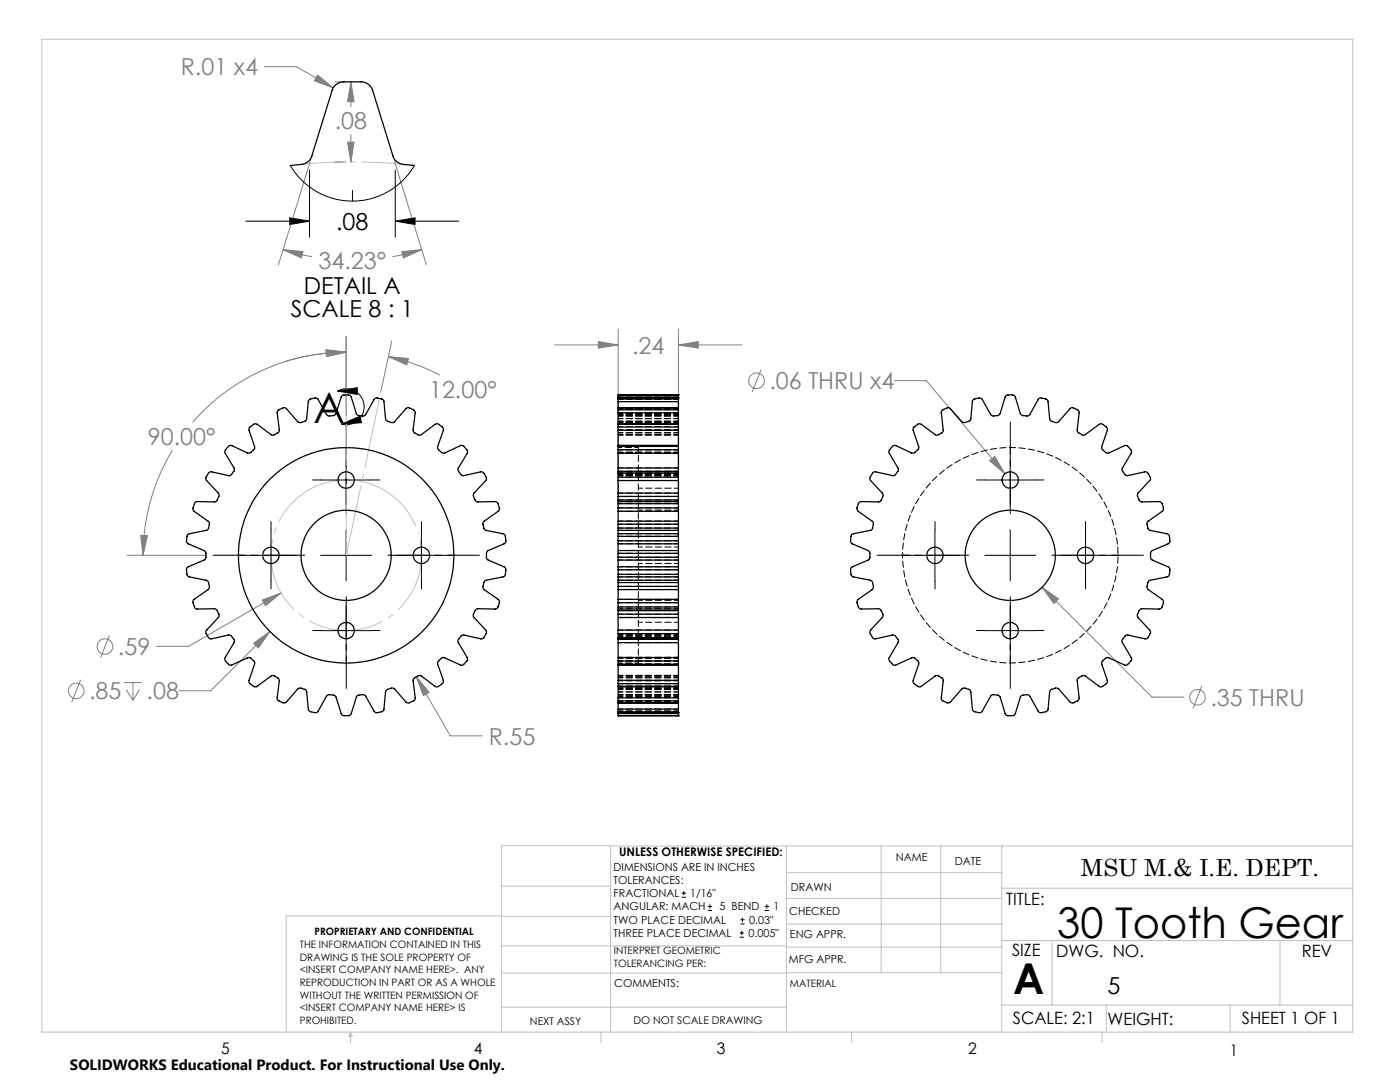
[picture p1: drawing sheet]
<svg xmlns="http://www.w3.org/2000/svg" width="279mm" height="216mm" viewBox="0 0 279 216" stroke-linecap="round" stroke-linejoin="round" font-family="sans-serif">
<g fill="none" stroke="#808080" stroke-width=".2">
<path d="M52.8 13.3h6.3l7.4 4.2M63.4 15l3.1 2.5-3.8-1.4zM66.9 16.3h2.1M70 16.3v5M70 16.3l.7 4h-1.3zM61.9 32.3l-6.3 20.5M66.9 32.3h2.1M69.4 28.4h1.3l-.7 3.9zM70 26.8v5.5M78.8 32.3l6.3 20.5M56.5 49.8l4 .4-.4 1.3zM56.5 49.8l2.8 .8 3 .6"/>
<path d="M80.2 50.2l4-.4-3.7 1.7zM84.2 49.8l-2.2 .6-3.6 .8M65.1 69.8l4 .5-3.9 .8zM69.1 70.3a40.5 40.5 0 0 0-30.6 14M69.1 67.1v15.9M69.1 70.3a42.1 42.1 0 0 0-12.3 1.9M77.5 71.2l4 .3-.3 1.3zM77.5 71.2a41.9 41.9 0 0 1 10.3 3.7M78.2 68.1l-2.2 10.2M110.7 68.8h12.7M119.4 68.2l4 .6-4 .7zM123.4 65.7v35.1"/>
<path d="M135.4 68.8l3.9-.6v1.3zM135.4 65.7v35.1M135.4 68.8h12.7M151.9 73.8l-1.8 4.4M178.5 76h6.4l15.7 18.5M34.4 89.8a41.2 41.2 0 0 0-5.9 21M197.5 91.9l1-.8 2.1 3.4zM25.4 110.8h15.8M28.1 106.8l1.3 .1-.9 3.9zM52.3 119.7l3.8-1.4-3.1 2.6zM56.1 118.3l-18.5 10.7h-6.3M208 117.2l3.2 2.3-.9 .9z"/>
<path d="M208 117.2l21.9 21.9h6.4M16.1 135.6l-1.8 4.5M21.8 126.8l-1.7 4.4M24.7 136.2h3.6M25.2 137.6l1.3 2.1M26.5 136.2v3.5M27.8 137.6l-1.3 2.1M50.6 128.3l3.3-2.3-2.4 3.3zM53.9 126l-11.8 11.8h-6.4M83.1 135l2.6 3.1-1.2 .7zM83.1 135l6.8 11.8h6.3M239.9 136.9l-1.8 4.5"/>
<circle cx="151" cy="76" r="1.55"/>
<circle cx="15.2" cy="137.9" r="1.55"/>
<circle cx="21" cy="129" r="1.55"/>
<circle cx="239" cy="139.2" r="1.56"/>
</g>
<g fill="none" stroke="#000" stroke-width=".2">
<path d="M61.8 33.9v13.4M78.9 33.9v13.4M49.1 44.1h12.7M57.8 43.5l4 .6-4 .7zM78.9 44.1l3.9-.6v1.3zM78.9 44.1h12.7M67.3 78a3.6 3.6 0 0 1 5.3 2.8 3.6 3.6 0 0 1-4.5 3.8M67.3 78l4-.6v1.3zM64 95.8h10.2M68.1 84.6l3.7-1.5 .3 1.2zM69.1 90.7v10.2M196.5 95.8h10.2"/>
<path d="M201.6 90.7v10.2M49 110.8h10.2M54.1 105.7v10.2M64 110.8h10.2M69.1 105.7v10.2M79 110.8h10.2M84.1 105.7v10.2M181.5 110.8h10.2M186.6 105.7v10.2M196.5 110.8h10.2M201.6 105.7v10.2M211.6 110.8h10.1"/>
<path d="M216.6 105.7v10.2M64 125.8h10.2M69.1 120.8v10.1M196.5 125.8h10.2M201.6 120.8v10.1M136 179h.9M136 178.2h.9M136.5 177.8v.8M141.3 181.7h.8M141.3 180.9h.8M141.7 180.4v.9M147.6 187h.8"/>
<path d="M147.6 186.2h.8M147.8 184.4h.8M147.8 183.5h.8M148 185.7v.9M148.2 183.1v.8M152.6 181.7h.9M152.6 180.9h.9M153 180.4v.9"/>
</g>
<path d="M83.5 106.4a15 15 0 0 0-25.1-6.1 15 15 0 0 0 6.6 24.9 15 15 0 0 0 18.7-17.7l-.2-1.1" fill="none" stroke="#c0c0c0" stroke-width=".2" stroke-dasharray="15.2 1.3 1.3 1.3" stroke-dashoffset="-1.5" stroke-linecap="butt"/>
<path d="M60.2 32.8a112 112 0 0 1 20.3 0" fill="none" stroke="#c0c0c0" stroke-width=".2" stroke-dasharray="15.2 1.3 1.3 1.3" stroke-dashoffset="7" stroke-linecap="butt"/>
<path d="M58.9 110.8h-16.4M69.1 100.6v-16.4M79.3 110.8h16.4M191.5 110.8h-16.5M201.6 100.6v-16.4M211.8 110.8h16.4M69.1 121v16.4M201.6 121v16.4" fill="none" stroke="#000" stroke-width=".2" stroke-dasharray="15.2 1.3 1.3 1.3" stroke-dashoffset="8.9"/>
<g fill="none" stroke="#000" stroke-width=".2" stroke-dasharray="15.2 1.3 1.3 1.3">
<path d="M70.3 40.1v-2.1M64 95.8h-1.6M69.1 90.7v-1.6M74.2 95.8h1.6M196.5 95.8h-1.6M201.6 90.7v-1.6M206.7 95.8h1.6M49 110.8h-1.6M54.1 105.7v-1.6M54.1 115.9v1.6M59.2 110.8h1.6M69.1 100.9v1.6"/>
<path d="M79 110.8h-1.6M84.1 105.7v-1.6M84.1 115.9v1.6M89.2 110.8h1.6M181.5 110.8h-1.6M186.6 105.7v-1.6M186.6 115.9v1.6M191.7 110.8h1.6M201.6 100.9v1.6M211.6 110.8h-1.7M216.6 105.7v-1.6M216.6 115.9v1.6"/>
<path d="M221.7 110.8h1.7M64 125.8h-1.6M69.1 120.7v-1.6M69.1 130.9v1.6M74.2 125.8h1.6M196.5 125.8h-1.6M201.6 120.7v-1.6M201.6 130.9v1.6M206.7 125.8h1.6"/>
</g>
<path d="M69.1 78.8v32M69.1 110.8l6.7-31.3" fill="none" stroke="#c0c0c0" stroke-width=".2" stroke-dasharray="15.2 1.3 1.3 1.3" stroke-dashoffset="1.1"/>
<path d="M62.3 31.1l-.5 1.5M78.4 31.1l.5 1.5" fill="none" stroke="#c0c0c0" stroke-width=".2" stroke-dasharray="15.2 1.3 1.3 1.3"/>
<g fill="none" stroke="#c0c0c0" stroke-width=".2">
<path d="M8.4 7.8h261.6v198.2h-261.6zM100.1 176.8h21.7M121.8 168.8v37.2M157 168.8v37.2M157 179.3h42.9M157 174.1h42.9M175.9 168.8v25.3M187.7 168.8v25.3M199.9 177.2h70.1M199.9 168.8v37.2M270 168.8h-169.9v37.2M100.1 194.2h56.9"/>
<path d="M100.1 188.7h56.9M100.1 182.8h21.7M100.1 182.7h-43v23.3M157 194.1h42.9M157 184.4h42.9M157 189h42.9M199.9 187.7h70.1M210 187.7v12.9M255.4 187.7v12.9M70 206v2.1M70 206l.3 .8h-.7zM100.1 201h56.9"/>
<path d="M119.9 206v2.1M170 206v2.1M199.9 200.6h70.1M220 206v2.1M220.8 200.6v5.4M245.5 200.6v5.4"/>
</g>
<g fill="#000">
<path d="M57.8 43.5l4 .6-4 .7zM78.9 44.1l3.9-.6v1.3z"/>
<path d="M68.1 84.6l3.7-1.5 .3 1.2zM67.3 78l4-.6v1.3z"/>
</g>
<g fill="#808080">
<path d="M77.5 71.2l4 .3-.3 1.3zM65.1 69.8l4 .5-3.9 .8zM52.3 119.7l.7 1.2 3.1-2.6zM69.4 28.4h1.3l-.7 3.9zM70 16.3l.7 4h-1.3z"/>
<path d="M135.4 68.8l3.9-.6v1.3zM119.4 68.2l4 .6-4 .7zM65.1 69.8l4 .5-3.9 .8zM28.1 106.8l1.3 .1-.9 3.9zM50.6 128.3l.9 1 2.4-3.3zM83.1 135l1.4 3.8 1.2-.7zM197.5 91.9l3.1 2.6-2.1-3.4zM208 117.2l2.3 3.2 .9-.9zM63.4 15l-.7 1.1 3.8 1.4zM56.5 49.8l4 .4-.4 1.3zM80.2 50.2l4-.4-3.7 1.7z"/>
</g>
<g fill="none" stroke="#000" stroke-width=".25">
<path d="M57.9 33l.7-.1a3.8 3.8 0 0 0 3.3-1.2l4.4-13.7a2.65 2.65 0 0 1 3.1-1.7h.5a9.1 9.1 0 0 1 3.3 .3l.8 .8 .4 .6 4 13.1a2.69 2.69 0 0 0 2.8 1.8l1.5 .1M123.4 79.6v.6M123.4 79.4v.2M123.4 79.4h.1M123.4 78.8v.4M123.4 78.8h.1M123.4 79.4h12M123.4 78.8h12M123.4 79.2v.2M123.4 79.6h12M123.4 79.2h12M135.4 79.6v.6"/>
<path d="M135.4 79.4v.2M135.4 79.4h.1M135.4 78.8v.4M135.4 78.8h.1M135.4 79.2v.2M45.4 89.2l.4-.3h.3l3.4 1.5a1.71 1.71 0 0 0 1.3-1.2l-1.1-3.3a1.45 1.45 0 0 1 1.2-1.3l.4 .1 2.8 2a1.5 1.5 0 0 0 1.5-.5l.1-.4-.4-3.4a1.51 1.51 0 0 1 1.5-1l.4 .2 2.2 2.5a1.55 1.55 0 0 0 1.7-.3l.4-3.6a1.46 1.46 0 0 1 1.6-.8l.4 .2 1.7 3.1a1.42 1.42 0 0 0 1.9-.2l1-3.3a1.56 1.56 0 0 1 1.6-.4l.4 .4 1 3.4a1.47 1.47 0 0 0 1.9 .1l1.7-3.1a1.63 1.63 0 0 1 1.9 .4l.3 3.5a1.46 1.46 0 0 0 1.6 .8l2.5-2.7a1.2 1.2 0 0 1 1.5 .2l.3 .2 .1 .4-.5 3.5a1.57 1.57 0 0 0 1.6 .9l2.8-2.1a1.51 1.51 0 0 1 1.6 .6l.1 .6-1.2 3.3a1.49 1.49 0 0 0 1.5 1.2l3.2-1.5a1.68 1.68 0 0 1 1.3 1l-.1 .6-1.8 3a1.73 1.73 0 0 0 .9 1.4l3.7-.8a1.72 1.72 0 0 1 1.1 1.5l-.2 .3-2.4 2.6a1.64 1.64 0 0 0 .8 1.7l3.5-.1a1.35 1.35 0 0 1 .9 1.3l-.1 .4-.2 .2-2.8 2a1.49 1.49 0 0 0 .2 1.7l3.6 .8a1.3 1.3 0 0 1 .6 1.4l-.3 .6-3.3 1.4a1.63 1.63 0 0 0 0 1.8l3.3 1.4 .2 .4a1.83 1.83 0 0 1-.4 1.5l-3.6 .8a1.63 1.63 0 0 0-.3 1.8l2.8 2a1.48 1.48 0 0 1-.2 1.8l-.3 .1h-3.5a1.61 1.61 0 0 0-1 1.3l.1 .4 2.4 2.5a1.46 1.46 0 0 1-.5 1.7l-.4 .1-3.4-.8a1.48 1.48 0 0 0-1.2 1.1l.1 .4 1.7 3a1.51 1.51 0 0 1-.9 1.5h-.4l-3.1-1.4a1.47 1.47 0 0 0-1.5 .9v.3l1.2 3.4a1.63 1.63 0 0 1-1.3 1.2l-.4-.2-2.8-2a1.46 1.46 0 0 0-1.4 .5l-.2 .5 .5 3.4a1.86 1.86 0 0 1-1.6 1l-2.6-2.9a1.52 1.52 0 0 0-1.8 .7l-.3 3.5a1.61 1.61 0 0 1-1.8 .5l-1.8-3.2-.5-.3a1.46 1.46 0 0 0-1.4 .5l-1 3.4a1.64 1.64 0 0 1-2 0l-1-3.4a1.42 1.42 0 0 0-1.9-.2l-1.7 3.1a1.71 1.71 0 0 1-1.8-.2l-.2-.3-.3-3.5a1.52 1.52 0 0 0-1.8-.5l-2.3 2.6a1.53 1.53 0 0 1-1.8-.8l.4-3.4a1.53 1.53 0 0 0-1.2-1.1h-.3l-2.9 2.1a1.35 1.35 0 0 1-1.5-.5l-.1-.5 1.1-3.4a1.49 1.49 0 0 0-1-1.3l-.4 .1-3.1 1.4a1.37 1.37 0 0 1-1.4-.9v-.5l1.8-3.1a1.51 1.51 0 0 0-.7-1.4l-.3-.1-3.5 .8-.6-.3-.5-.8v-.5l2.5-2.7a1.55 1.55 0 0 0-.8-1.7h-3.5a1.92 1.92 0 0 1-.8-1.6l.2-.3 2.9-2a1.54 1.54 0 0 0-.4-1.8l-3.4-.7a1.32 1.32 0 0 1-.6-1.5l.3-.5 3.2-1.3a1.36 1.36 0 0 0 0-1.9l-3.2-1.4a1.62 1.62 0 0 1-.1-1.7l.4-.3 3.4-.7 .4-.4a1.34 1.34 0 0 0-.1-1.4l-2.8-2a1.76 1.76 0 0 1 .2-1.7l.4-.2 3.6 .1a1.59 1.59 0 0 0 .7-1.8l-2.4-2.6a1.67 1.67 0 0 1 .9-1.7l3.6 .8 .4-.2a1.49 1.49 0 0 0 .6-1.3l-1.8-3.1v-.5zM123.4 95.2v.7M123.4 94.4v.8M123.4 99.8v.3M123.4 99.1v.7M123.4 98.4v.7M123.4 89.7v.8"/>
<path d="M123.4 89.1v.6M123.4 88.9v.2M123.4 94.1v.1M123.4 93.4v.7M123.4 85.2v.7M123.4 84.7v.5M123.4 84.6v.1M123.4 81.8v.6M123.4 81.4v.4M123.4 88.9h12M123.4 84.6h12M123.4 81.4h12"/>
<path d="M123.4 80.2v1.2M123.4 82.4v2.2M123.4 85.9v3M123.4 90.5v2.9M123.4 95.9v2.5M123.4 95.2h12M123.4 95.9h12M123.4 94.4h12M123.4 98.4h12M123.4 99.8h12M123.4 99.1h12M123.4 89.7h12"/>
<path d="M123.4 90.5h12M123.4 93.4h12M123.4 89.1h12M123.4 94.1h12M123.4 85.2h12M123.4 85.9h12M123.4 84.7h12M123.4 81.8h12M123.4 82.4h12M123.4 80.2h12M135.4 95.2v.7M135.4 94.4v.8"/>
<path d="M135.4 94.1h-12v.3M135.4 94.1v.3M135.4 99.8v.3M135.4 99.1v.7M135.4 98.4v.7M135.4 89.7v.8M135.4 89.1v.6M135.4 88.9v.2M135.4 93.4v.7M135.4 85.2v.7M135.4 84.7v.5M135.4 84.6v.1"/>
<path d="M135.4 81.8v.6M135.4 81.4v.4M135.4 81.4h.1M135.4 80.2v1.2M135.4 82.4v2.2M135.4 85.9v3M135.4 90.5v2.9M135.4 94.1h.1M135.4 95.9v2.5M178 89.1l.6-.2 3.3 1.5a1.59 1.59 0 0 0 1.5-1l-1.2-3.5a1.1 1.1 0 0 1 .9-1.2l.2-.1 .6 .1 2.7 2a1.43 1.43 0 0 0 1.5-.5l.1-.4-.3-3.4a1.42 1.42 0 0 1 1.4-1l.4 .2 2.2 2.5a1.58 1.58 0 0 0 1.8-.3l.4-3.6a1.34 1.34 0 0 1 1.4-.8l.5 .2 1.7 3.1a1.42 1.42 0 0 0 1.9-.2l1-3.3a1.6 1.6 0 0 1 1.6-.4l.4 .4 1.1 3.4a1.47 1.47 0 0 0 1.8 .1l1.7-3.1a1.74 1.74 0 0 1 1.9 .3l.4 3.7a1.71 1.71 0 0 0 1.7 .6l2.3-2.6a1.16 1.16 0 0 1 1.5 .2l.3 .2 .1 .4-.4 3.5a1.57 1.57 0 0 0 1.5 .9l2.9-2.1a1.31 1.31 0 0 1 1.4 .6l.2 .5-1.1 3.3a1.46 1.46 0 0 0 1 1.3h.3l3.2-1.5a1.44 1.44 0 0 1 1.4 1.1l-.1 .5-1.7 2.9a1.47 1.47 0 0 0 .7 1.5h.3l3.5-.7a1.43 1.43 0 0 1 1.1 1.3l-.1 .3-2.4 2.6a1.51 1.51 0 0 0 .8 1.8l3.5-.1a1.57 1.57 0 0 1 .6 1.9l-2.8 2a1.49 1.49 0 0 0 .1 1.7l3.6 .8a1.22 1.22 0 0 1 .6 1.4l-.3 .6-3.3 1.4a1.96 1.96 0 0 0-.2 1.6l3.5 1.6a1.64 1.64 0 0 1 0 1.8l-3.7 .9a1.42 1.42 0 0 0-.3 1.9l2.8 2a1.57 1.57 0 0 1-.6 1.8h-3.5a1.51 1.51 0 0 0-.8 1.7l2.4 2.6a1.7 1.7 0 0 1-.7 1.7l-3.8-.8a1.71 1.71 0 0 0-1.1 1.5l1.8 3a1.33 1.33 0 0 1-.7 1.4l-.5 .1-3.2-1.4a1.47 1.47 0 0 0-1.4 .9v.2l1.1 3.5a1.68 1.68 0 0 1-1.5 1.2l-3-2.2a1.55 1.55 0 0 0-1.4 .5l-.1 .5 .4 3.4a1.53 1.53 0 0 1-1.4 1l-.3-.1-2.5-2.8a1.55 1.55 0 0 0-1.7 .6l-.3 3.5a1.6 1.6 0 0 1-1.7 .7l-.3-.2-1.7-3.1a1.42 1.42 0 0 0-1.9 .2l-1 3.4a1.7 1.7 0 0 1-2 0l-1-3.4a1.42 1.42 0 0 0-1.9-.2l-1.7 3.1a1.71 1.71 0 0 1-1.8-.2l-.1-.2-.4-3.6a1.47 1.47 0 0 0-1.3-.7l-.5 .2-2.3 2.6a1.56 1.56 0 0 1-1.6-.3l-.1-.6 .3-3.3-.2-.6a1.46 1.46 0 0 0-1.4-.4l-2.7 2-.7 .1a1.73 1.73 0 0 1-1-1.1l1.1-3.4a1.45 1.45 0 0 0-.9-1.3h-.4l-3.2 1.5a1.3 1.3 0 0 1-1.3-.9l-.1-.5 1.8-3.1a1.39 1.39 0 0 0-.7-1.4l-.3-.1-3.4 .8a1.25 1.25 0 0 1-1.2-1.2l.1-.6 2.4-2.5a1.5 1.5 0 0 0-.4-1.6l-.4-.1h-3.4a1.5 1.5 0 0 1-.9-1.5l.3-.4 2.8-1.9a1.39 1.39 0 0 0-.4-1.9l-3.5-.7a1.64 1.64 0 0 1-.2-2l3.2-1.3a1.37 1.37 0 0 0 .4-1.5l-.3-.4-3.2-1.4a1.51 1.51 0 0 1-.2-1.7l.4-.3 3.4-.7a1.5 1.5 0 0 0 .6-1.4l-.2-.4-2.8-2a1.5 1.5 0 0 1 .3-1.8h3.7a1.49 1.49 0 0 0 .8-1.7l-2.4-2.6a1.54 1.54 0 0 1 .8-1.7l3.6 .7a1.19 1.19 0 0 0 1.1-.8l.1-.6-1.9-3.2 .1-.6zM123.4 107.9v.6M123.4 113.1v.6"/>
<path d="M123.4 107v.9M123.4 113.7v.9M123.4 106.5v.5M123.4 114.6v.5M123.4 101.4v.6M123.4 119.6v.7M123.4 100.5v.9M123.4 100.1v.4M123.4 109.9v.5M123.4 111.2v.6M123.4 110.4v.8M123.4 105.4v.4"/>
<path d="M123.4 115.8v.4M123.4 104v.6M123.4 117v.7M123.4 104.6v.8M123.4 116.2v.8M123.4 107.9h12M123.4 108.5h12M123.4 113.1h12M123.4 113.7h12M123.4 107h12M123.4 114.6h12M123.4 106.5h12"/>
<path d="M123.4 115.1h12M123.4 109.9h12M123.4 102v2M123.4 105.8v.7M123.4 108.5v1.4M123.4 111.8v1.3M123.4 115.1v.7M123.4 117.7v1.9M123.4 111.8h12M123.4 105.8h12M123.4 115.8h12M123.4 101.4h12"/>
<path d="M123.4 102h12M123.4 119.6h12M123.4 100.5h12M123.4 104h12M123.4 117.7h12M123.4 100.1h12M123.4 110.4h12M123.4 111.2h12M123.4 105.4h12M123.4 116.2h12M123.4 104.6h12M123.4 117h12"/>
<path d="M135.4 107.9v.6M135.4 113.1v.6M135.4 107v.9M135.4 113.7v.9M135.4 106.5v.5M135.4 114.6v.5M135.4 101.4v.6M135.4 119.6v.7M135.4 100.5v.9M135.4 100.1v.4M135.4 109.9v.5M135.4 111.2v.6"/>
<path d="M135.4 110.4v.8M135.4 105.4v.4M135.4 115.8v.4M135.4 104v.6M135.4 117v.7M135.4 104.6v.8M135.4 116.2v.8M135.4 102v2M135.4 105.8v.7M135.4 108.5v1.4M135.4 111.8v1.3M135.4 115.1v.7"/>
<path d="M135.4 117.7v1.9M123.4 120.3v.8M123.4 121.1v.4M123.4 125.7v.7M123.4 126.4v.8M123.4 127.2v.3M123.4 121.5v.3M123.4 121.8v.8M123.4 122.6v.6M123.4 131.2v.7M123.4 131.9v.6M123.4 132.5v.3"/>
<path d="M123.4 127.5v.1M123.4 127.6v.6M123.4 135.7v.7M123.4 136.4v.5M123.4 136.9v.2M123.4 139.2v.6M123.4 139.8v.4M123.4 127.5h12M123.4 132.8h12M123.4 137.1h12M123.4 123.2v2.5M123.4 128.2v3"/>
<path d="M123.4 132.8v2.9M123.4 137.1v2.1M123.4 120.3h12M123.4 121.1h12M123.4 121.5h12M123.4 125.7h12M123.4 126.4h12M123.4 127.2h12M123.4 123.2h12M123.4 121.8h12M123.4 122.6h12M123.4 131.2h12"/>
<path d="M123.4 131.9h12M123.4 128.2h12M123.4 132.5h12M123.4 127.6h12M123.4 135.7h12M123.4 136.4h12M123.4 136.9h12M123.4 139.2h12M123.4 139.8h12M135.4 120.3v.8M135.4 121.1v.4M135.4 125.7v.7"/>
<path d="M135.4 126.4v.8M135.4 127.2v.3M135.4 121.5v.3M135.4 121.8v.8M135.4 122.6v.6M135.4 131.2v.7M135.4 131.9v.6M135.4 132.5v.3M135.4 127.5v.1M135.4 127.6v.6M135.4 135.7v.7M135.4 136.4v.5"/>
<path d="M135.4 136.9v.2M135.4 139.2v.6M135.4 139.8v.4M135.4 123.2v2.5M135.4 128.2v3M135.4 132.8v2.9M135.4 137.1v2.1M123.4 140.2v.1M123.4 141.5v.5M123.4 142v.2M123.4 142.2h.1M123.4 142.4v.4"/>
<path d="M123.4 142.8h.1M123.4 140.2h12M123.4 142.2h12M123.4 142.8h12M123.4 140.3v1.2M123.4 142.2v.2M123.4 141.5h12M123.4 142h12M123.4 142.4h12M135.4 141.5v.5M135.4 142v.2M135.4 142.2h.1"/>
<path d="M135.4 142.4v.4M135.4 142.8h.1M135.4 140.2v1.3M135.4 142.2v.2"/>
<circle cx="69.1" cy="95.8" r="1.64"/>
<circle cx="201.6" cy="95.8" r="1.64"/>
<circle cx="54.1" cy="110.8" r="1.63"/>
<circle cx="69.1" cy="110.8" r="9"/>
<circle cx="69.1" cy="110.8" r="21.5"/>
<circle cx="84.1" cy="110.8" r="1.63"/>
<circle cx="186.6" cy="110.8" r="1.63"/>
<circle cx="201.6" cy="110.8" r="9"/>
<circle cx="216.6" cy="110.8" r="1.63"/>
<circle cx="69.1" cy="125.8" r="1.64"/>
<circle cx="201.6" cy="125.8" r="1.64"/>
</g>
<g fill="none" stroke="#000" stroke-width=".2" stroke-dasharray="1.3 .6" stroke-dashoffset=".3">
<path d="M123.4 79.7h12M123.4 79.2h12M123.4 79.4h12M135.4 78.8h-12M135.4 79.7h-12M135.4 79.6h-12M123.4 94.1h12M123.4 94.7h12M123.4 88.9h12M123.4 90.2h12M123.4 89.1h12M123.4 84.7h12"/>
<path d="M123.4 86.7h12M123.4 85.8h12M123.4 81.5h12M123.4 84.3h12M123.4 83.5h12M123.4 83h12M123.4 82.5h12M123.4 82.9h12M123.4 82.7h12M123.4 80.1h12M123.4 84h12M123.4 84.1h12"/>
<path d="M123.4 81.4h12M123.4 82.4h12M123.4 86.4h12M123.4 84.6h12M123.4 89.7h12M123.4 90.4h12M123.4 94h12M123.4 89h12M123.4 94.9h12M123.4 99h12M123.4 94.4h12M123.4 95.9h12"/>
<path d="M123.4 86.8h12M135.4 94.9h-12M135.4 90.4h-12M135.4 89.7h-12M135.4 86.7h-12M135.4 86.4h-12M135.4 84.1h-12M135.4 84h-12M135.4 82.7h-12M135.4 82.9h-12M135.4 82.5h-12M135.4 83h-12"/>
<path d="M135.4 83.5h-12M135.4 84.3h-12M135.4 81.5h-12M135.4 85.8h-12M135.4 81.7h-12M135.4 84.7h-12M135.4 89.1h-12M135.4 90.2h-12M135.4 85.2h-12M135.4 88.9h-12M135.4 93.4h-12M135.4 94.7h-12"/>
<path d="M135.4 94.1h-12M135.4 98.4h-12M135.4 99.8h-12M135.4 95.2h-12M123.4 104.6h12M123.4 116.2h12M123.4 117.6h12M123.4 105.8h12M123.4 110.4h12M123.4 111.7h12M123.4 100.5h12M123.4 102h12"/>
<path d="M123.4 115.1h12M123.4 108.5h12M123.4 107h12M123.4 113.7h12M135.4 100.1h-12M135.4 117h-12M135.4 105.4h-12M135.4 104h-12M135.4 115.8h-12M135.4 111.2h-12M135.4 109.8h-12M135.4 101.3h-12"/>
<path d="M135.4 119.6h-12M135.4 106.5h-12M135.4 113.1h-12M135.4 107.9h-12M135.4 114.6h-12M123.4 121.5h12M123.4 126.7h12M123.4 131.2h12M123.4 131.9h12M123.4 134.9h12M123.4 135.2h12M123.4 137.5h12"/>
<path d="M123.4 138.9h12M123.4 138.7h12M123.4 139.1h12M123.4 138.6h12M123.4 138.1h12M123.4 137.3h12M123.4 135.8h12M123.4 139.8h12M123.4 134.8h12M123.4 136.9h12M123.4 132.5h12M123.4 131.3h12"/>
<path d="M123.4 136.4h12M123.4 132.7h12M123.4 128.2h12M123.4 126.9h12M123.4 127.5h12M123.4 123.2h12M123.4 121.8h12M123.4 126.4h12M123.4 120.3h12M135.4 127.5h-12M135.4 126.9h-12M135.4 132.7h-12"/>
<path d="M135.4 131.3h-12M135.4 132.5h-12M135.4 136.9h-12M135.4 134.8h-12M135.4 135.8h-12M135.4 137.3h-12M135.4 138.1h-12M135.4 138.6h-12M135.4 139.1h-12M135.4 138.7h-12M135.4 138.9h-12M135.4 137.5h-12"/>
<path d="M135.4 139.2h-12M135.4 135.2h-12M135.4 134.9h-12M135.4 131.9h-12M135.4 131.2h-12M135.4 135.7h-12M135.4 127.6h-12M135.4 126.7h-12M135.4 122.5h-12M135.4 127.2h-12M135.4 125.7h-12M135.4 121.1h-12"/>
<path d="M123.4 142.8h12M123.4 141.9h12M123.4 142h12M123.4 140h12M135.4 140h-12M135.4 141.9h-12M135.4 142.4h-12M135.4 142.2h-12M135.4 141.5h-12M135.4 140.2h-12"/>
</g>
<path d="M127.4 97.4h8M135.4 94.1h-8M127.4 110.8v-21.5M127.4 112.4h8M127.4 119.8h8M135.4 109.2h-8M135.4 101.8h-8M127.4 132.3v-21.5M127.4 127.5h8M135.4 124.2h-8" fill="none" stroke="#000" stroke-width=".2" stroke-dasharray="1.3 .6" stroke-dashoffset=".4"/>
<path d="M127.4 89.3h-4M123.4 132.3h4" fill="none" stroke="#000" stroke-width=".2" stroke-dasharray="1.3 .6" stroke-dashoffset=".5"/>
<path d="M180.1 110.8a21.5 21.5 0 0 1 31.9-18.9 21.5 21.5 0 0 1 1.2 37 21.5 21.5 0 0 1-33-16.7l-.1-1.4" fill="none" stroke="#000" stroke-width=".2" stroke-dasharray="1.3 .6" stroke-dashoffset=".7"/>
<path d="M57.9 33l.7 1.1 1.5 1.8 1.5 1.3 1.2 .8 1.3 .7 2.3 .9 3.1 .5h2.1l2.2-.4 2-.6 1.7-.9 1.5-.9 1.4-1.3 1.3-1.5 1-1.5" fill="none" stroke="#000" stroke-width=".2"/>
<g font-size="8.5">
<text x="62.5" y="84.4">A</text>
<text x="211" y="187.1">30 Tooth Gear</text>
<text x="202.2" y="198.3">A</text>
</g>
<g font-size="4.7" fill="#808080">
<text x="36.1" y="15">R.01 x4</text>
<text x="66.8" y="25.8">.08</text>
<text x="63.6" y="53.7">34.23°</text>
<text x="126.2" y="70.6">.24</text>
<text x="153.6" y="77.7">.06 THRU x4</text>
<text x="85.6" y="79.4">12.00°</text>
<text x="29.5" y="88.8">90.00°</text>
<text x="23.5" y="130.7">.59</text>
<text x="17.8" y="139.6">.85</text>
<text x="29.3" y="139.6">.08</text>
<text x="241.6" y="140.8">.35 THRU</text>
<text x="97.5" y="148.6">R.55</text>
</g>
<g font-size="4.7">
<text x="67.1" y="45.9">.08</text>
<text x="60.6" y="58.7">DETAIL A</text>
<text x="58" y="63.2">SCALE 8 : 1</text>
<text x="215.7" y="174.7">MSU M.&amp; I.E. DEPT.</text>
<text x="221" y="198.4">5</text>
</g>
<g font-size="3.4">
<text x="200.8" y="180.5">TITLE:</text>
<text x="202" y="190.8">SIZE</text>
<text x="210.8" y="190.9">DWG. NO.</text>
<text x="259.8" y="191">REV</text>
<text x="202.1" y="204.4">SCALE: 2:1</text>
<text x="221" y="204.5">WEIGHT:</text>
<text x="247.8" y="204.4">SHEET 1 OF 1</text>
</g>
<g font-size="3.2">
<text x="44.2" y="210.4">5</text>
<text x="94.6" y="210.3">4</text>
<text x="143.1" y="210.4">3</text>
<text x="193.2" y="210.3">2</text>
<text x="245.4" y="210.6">1</text>
</g>
<text font-size="3" x="14" y="213.5">SOLIDWORKS Educational Product. For Instructional Use Only.</text>
<text font-size="2.4" x="123.6" y="170.8">UNLESS OTHERWISE SPECIFIED:</text>
<g font-size="2.2">
<text x="122.5" y="173.7">DIMENSIONS ARE IN INCHES</text>
<text x="178.8" y="171.8">NAME</text>
<text x="190.6" y="172.5">DATE</text>
<text x="122.5" y="176.4">TOLERANCES:</text>
<text x="122.5" y="179">FRACTIONAL</text>
<text x="137.8" y="179">1/16&quot;</text>
<text x="157.8" y="177.8">DRAWN</text>
<text x="122.5" y="184.3">TWO PLACE DECIMAL</text>
<text x="122.5" y="181.7">ANGULAR: MACH</text>
<text x="143.6" y="181.7">5 BEND</text>
<text x="149.5" y="184.3">0.03&quot;</text>
<text x="154.4" y="181.7">1</text>
<text x="157.5" y="182.5">CHECKED</text>
<text x="122.5" y="187">THREE PLACE DECIMAL</text>
<text x="149.4" y="187">0.005&quot;</text>
<text x="157.6" y="187.2">ENG APPR.</text>
<text x="122.6" y="197">COMMENTS:</text>
<text x="157.4" y="192.2">MFG APPR.</text>
</g>
<g font-size="2.1">
<text x="105.8" y="204.5">NEXT ASSY</text>
<text x="126.4" y="204.3">DO NOT SCALE DRAWING</text>
</g>
<g font-size="2">
<text x="59.8" y="189.2">THE INFORMATION CONTAINED IN THIS</text>
<text x="59.8" y="191.7">DRAWING IS THE SOLE PROPERTY OF</text>
<text x="62.8" y="186.5">PROPRIETARY AND CONFIDENTIAL</text>
<text x="122.5" y="190.4">INTERPRET GEOMETRIC</text>
<text x="59.8" y="194.2">&lt;INSERT COMPANY NAME HERE&gt;. ANY</text>
<text x="59.8" y="196.8">REPRODUCTION IN PART OR AS A WHOLE</text>
<text x="122.5" y="192.9">TOLERANCING PER:</text>
<text x="157.7" y="197">MATERIAL</text>
<text x="59.8" y="199.3">WITHOUT THE WRITTEN PERMISSION OF</text>
<text x="59.8" y="201.8">&lt;INSERT COMPANY NAME HERE&gt; IS</text>
<text x="59.8" y="204.3">PROHIBITED.</text>
</g>
</svg>
